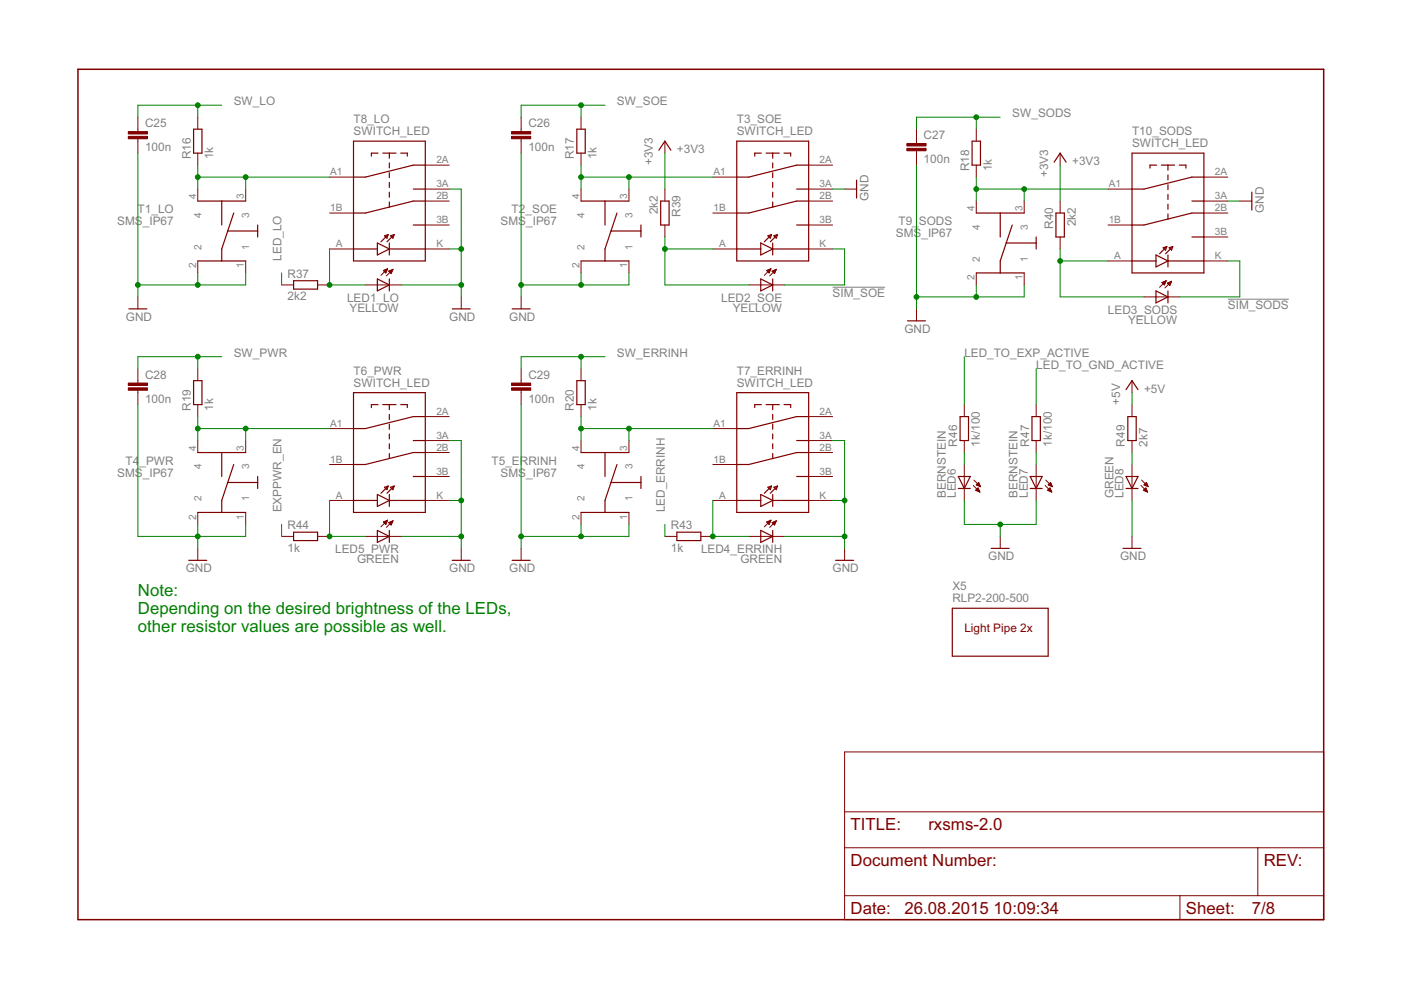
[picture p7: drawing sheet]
<svg xmlns="http://www.w3.org/2000/svg" width="297mm" height="210mm" viewBox="0 0 297 210" stroke-linecap="round" stroke-linejoin="round" font-family="sans-serif">
<path d="M176.5 60.9h11.2M260.3 63.4h13" fill="none" stroke="#808080" stroke-width=".21"/>
<path d="M16.5 14.7h264.1v180.3h-264.1z" fill="none" stroke="#800000" stroke-width=".32"/>
<g fill="none" stroke="#800000" stroke-width=".21">
<path d="M29.2 24.8v3.1M29.2 29.4v3.1M41.9 24.8v2.6M41.9 32.5v2.5M69.9 37.5h5.1M90.2 35h5M110.5 24.8v3.1M110.5 29.4v3.1M123.2 24.8v2.6M123.2 32.5v2.5M141 29.9v2.6M151.1 37.5h5.1"/>
<path d="M171.4 35h5.1M194.3 27.4v3M194.3 32v3M207 27.4v2.5M207 35v2.5M224.8 32.5v2.5M255.2 37.5h5.1M41.9 40.1v2.5M41.9 55.3v2.6M52.1 40.1v2.5M52.1 55.3v2.6M69.9 45.2h5.1"/>
<path d="M69.9 52.8h5.1M81.3 57.4l.9-.4-.4 .9zM81.3 57.4h.7M81.4 57.5h.6M81.5 57.3h.6M81.6 57.6h.3M81.7 57.7h.2M81.8 57.8h.1M81.8 57.1h.3M82.1 57h.1M82.2 57l-1.4 1.4M82.4 57.5l.5 .5"/>
<path d="M82.4 57.5h.8M82.5 57.6h.6M82.7 57.7h.4M82.7 57.4h.5M82.8 57.8h.2M82.9 58h.1M83 57.3h.2M83.3 57.1h.1M83.3 57.1l-1.4 1.4M83.3 57.1l-.9 .4M83.3 57.1l-.4 .9M90.2 40.1h5"/>
<path d="M90.2 42.6h5M90.2 47.7h5M90.2 52.8h5M123.2 40.1v2.5M123.2 55.3v2.6M133.3 40.1v2.5M133.3 55.3v2.6M141 40.1v2.5M141 47.7v2.5M151.1 45.2h5.1M151.1 52.8h5.1M162.6 57.4h.7"/>
<path d="M162.7 57.5h.5M162.8 57.6h.4M162.8 57.3h.5M162.9 57.7h.2M163 57.8h.1M163.1 57.1h.3M163.4 57h.1M163.4 57l-1.3 1.4M163.4 57l-.8 .4M163.4 57l-.3 .9-.5-.5M163.7 57.5h.7M163.7 57.5l.5 .5"/>
<path d="M163.8 57.6h.6M164 57.7h.3M164 57.4h.5M164.1 57.8h.2M164.2 58h.1M164.3 57.3h.2M164.5 57.1h.1M164.6 57.1l-1.4 1.4M164.6 57.1l-.9 .4M164.6 57.1l-.4 .9M171.4 40.1h5.1M171.4 42.6h5.1"/>
<path d="M171.4 47.7h5.1M171.4 52.8h5.1M179.1 40.1h2.5M207 42.6v2.6M207 57.9v2.5M217.1 42.6v2.6M217.1 57.9v2.5M224.8 42.6v2.6M224.8 50.2v2.6M234.9 40.1h5.1M234.9 47.7h5.1M234.9 55.3h5.1"/>
<path d="M246.4 59.9h.7M246.6 59.8h.5M246.9 59.7h.3M247.2 59.5h.1M247.2 59.5l-1.3 1.4M247.2 59.5l-.8 .4M247.2 59.5l-.3 .9-.5-.5M247.8 59.9h.5M248.1 59.8h.2M248.3 59.7h.1M248.4 59.6l-1.4 1.4M248.4 59.6l-.9 .4"/>
<path d="M248.4 59.6l-.4 .9-.5-.5M255.2 42.6h5.1M255.2 45.2h5.1M255.2 50.2h5.1M255.2 55.3h5.1M262.9 42.6h2.5M29.2 62.9v2.6M29.2 78.2v3M41.9 78.2v2.5M59.7 60.4h2.6M67.3 60.4h2.6M77.5 60.4h7.6"/>
<path d="M97.8 62.9v2.6M110.5 62.9v2.6M110.5 78.2v3M123.2 78.2v2.5M158.7 60.4h7.7M194.3 65.5v2.5M242.5 62.9h7.7M246.5 60h.5M246.6 60.1h.4M246.7 60.3h.2M246.8 60.4h.1M247.5 60h.7"/>
<path d="M247.6 60.1h.6M247.8 60.3h.3M247.9 60.4h.2M248 60.5h.1M29.2 82.7v3.1M41.9 85.8v2.5M41.9 93.4v2.5M52.1 93.4v2.5M69.9 90.9h5.1M69.9 98.5h5.1M90.2 88.3h5M90.2 93.4h5"/>
<path d="M90.2 95.9h5M110.5 82.7v3.1M123.2 85.8v2.5M123.2 93.4v2.5M133.3 93.4v2.5M151.1 90.9h5.1M151.1 98.5h5.1M171.4 88.3h5.1M171.4 93.4h5.1M171.4 95.9h5.1M204.4 85.8v2.5M204.4 93.4v2.5"/>
<path d="M204.4 98.5v7.6M219.7 85.8v2.5M219.7 93.4v2.5M219.7 98.5v7.6M240 80.7v2.5M240 85.8v2.5M240 93.4v2.5M240 98.5v7.6M41.9 108.6v2.6M41.9 116.3v2.5M52.1 108.6v2.6M59.7 113.7h2.6"/>
<path d="M67.3 113.7h2.6M69.9 106.1h5.1M77.5 113.7h7.6M81.3 110.7l.9-.4-.4 .9zM81.3 110.7h.7M81.4 110.8h.6M81.5 110.9h.4M81.6 110.6h.5M81.6 111h.3M81.8 111.2h.1M81.9 110.4h.2M82.1 110.3h.1"/>
<path d="M82.2 110.3l-1.4 1.4M82.4 110.8h.8M82.5 110.9h.6M82.7 111h.4M82.7 110.7h.5M82.8 111.2h.2M82.9 111.3h.1M83 110.6h.3M83.3 110.4h.1M83.3 110.4l-1.4 1.4M83.3 110.4l-.9 .4M83.3 110.4l-.4 .9-.5-.5"/>
<path d="M90.2 101h5M90.2 106.1h5M97.8 116.3v2.5M110.5 116.3v2.5M123.2 108.6v2.6M133.3 108.6v2.6M141 113.7h2.5M148.6 113.7h2.5M151.1 106.1h5.1M158.7 113.7h7.7M162.6 110.7h.7M162.7 110.8h.5"/>
<path d="M162.8 110.9h.4M162.8 110.6h.5M162.9 111h.2M163 111.2h.1M163.1 110.4h.3M163.4 110.3h.1M163.4 110.3l-1.3 1.4M163.4 110.3l-.8 .4M163.4 110.3l-.3 .9-.5-.5M163.7 110.8l.9-.4-.4 .9zM163.7 110.8h.7M163.8 110.9h.6"/>
<path d="M163.9 111h.4M164 110.7h.5M164 111.2h.3M164.2 111.3h.1M164.3 110.6h.2M164.6 110.4h.1M164.6 110.4l-1.4 1.4M171.4 101h5.1M171.4 106.1h5.1M179.1 116.3v2.5M206.4 102.9l1.4 1.4M206.5 101.8l1.4 1.4"/>
<path d="M206.9 103.9l.5-.5 .4 .9M206.9 103.9l.9 .4M206.9 103.9h.7M207 102.8l.5-.5 .4 .9zM207 103.8h.5M207.1 102.8h.6M207.1 102.7h.6M207.1 104.1h.5M207.1 103.7h.4M207.2 102.6h.4M207.3 103.6h.1M207.3 102.5h.3"/>
<path d="M207.3 103h.5M207.4 104.2h.3M207.5 102.4h.1M207.6 103.1h.2M207.6 104.3h.1M212.1 113.7v2.6M221.6 102.9l1.4 1.4M221.7 101.8l1.4 1.4M222.1 103.9l.5-.5 .4 .9zM222.1 103.9h.7M222.2 102.8l.5-.5 .4 .9zM222.2 103.8h.6"/>
<path d="M222.3 102.8h.7M222.3 102.7h.6M222.3 104.1h.6M222.4 103.7h.3M222.4 102.6h.5M222.5 103.6h.2M222.6 102.5h.2M222.6 103h.4M222.6 104.2h.3M222.7 102.4h.1M222.9 103.1h.2M222.9 104.3h.1"/>
<path d="M240 113.7v2.6M241.9 102.9l1.4 1.4M242 101.8l1.4 1.4M242.4 103.9l.5-.5 .4 .9M242.4 103.9l.9 .4M242.4 103.9h.7M242.5 102.8l.6-.5 .3 .9zM242.6 103.8h.5M242.6 102.8h.7M242.6 102.7h.6M242.6 104.1h.6M242.7 103.7h.3"/>
<path d="M242.8 102.6h.4M242.8 103.6h.2M242.9 102.5h.2M242.9 103h.4M242.9 104.2h.3M243 102.4h.1M243.2 103.1h.2M243.2 104.3h.1M179.1 159.4h101.5v35.6h-101.5zM179.1 179.7h101.5M179.1 172.1h101.5M266.7 179.7v10.2"/>
<path d="M179.1 189.9h101.5M250.2 189.9v5.1"/>
</g>
<g fill="none" stroke="#800000" stroke-width=".25">
<path d="M41 27.4h1.8v5.1h-1.8zM75 29.9h15.2v25.4h-15.2zM80.2 32.5h-1.5v.6M81.2 32.5h2.8M82.5 32.5v1M82.5 34.5v1.1M82.5 36.6v1.1M82.5 38.7v1.1M85 32.5h1.4v.6M90.2 35h-2.6l-10.1 2.5h-2.5M122.3 27.4h1.8v5.1h-1.8zM139.7 31.8l1.3-1.9 1.2 1.9"/>
<path d="M156.2 29.9h15.2v25.4h-15.2zM161.4 32.5h-1.4v.6M162.4 32.5h2.8M163.8 32.5v1M163.8 34.5v1.1M163.8 36.6v1.1M163.8 38.7v1.1M166.2 32.5h1.4v.6M171.4 35h-2.5l-10.2 2.5h-2.5M181.6 38.2v3.8M206.1 29.9h1.8v5.1h-1.8zM223.5 34.4l1.3-1.9 1.2 1.9"/>
<path d="M240 32.5h15.2v25.4h-15.2zM245.2 35h-1.4v.6M246.2 35h2.8M247.6 35v1.1M247.6 37.1v1M247.6 39.2v1M250 35h1.4v.6M255.2 37.5h-2.5l-10.2 2.6h-2.5M41.9 42.6h10.2M41.9 55.3h10.2M47 42.6v5.1M48.3 49h6.3"/>
<path d="M49.6 45.2l-2.6 7.6v2.5M54.6 47.7v2.5M62.3 59.5h5v1.8h-5zM75 52.8h5M80 51.5l2.5 1.3-2.5 1.3zM80 59.1l2.5 1.3-2.5 1.3zM81.5 50l.8-.3-.3 .8zM82.3 49.7l-1.5 1.6M82.5 40.7v1.1M82.5 42.8v1.1M82.5 51.5v2.6M82.5 59.1v2.6"/>
<path d="M82.5 52.8h7.7M82.8 50l.8-.3-.3 .8zM83.6 49.7l-1.6 1.6M87.6 40.1h2.6M87.6 47.7h2.6M90.2 42.6h-2.6l-10.1 2.6h-2.5M123.2 42.6h10.1M123.2 55.3h10.1M128.3 42.6v5.1M129.5 49h6.4M130.8 45.2l-2.5 7.6v2.5M135.9 47.7v2.5"/>
<path d="M140.1 42.6h1.8v5.1h-1.8zM156.2 52.8h5.1M161.3 51.5l2.5 1.3-2.5 1.3zM161.3 59.1l2.5 1.3-2.5 1.3zM162.8 50l.8-.3-.3 .8zM163.6 49.7l-1.5 1.6M163.8 40.7v1.1M163.8 42.8v1.1M163.8 51.5v2.6M163.8 59.1v2.6M163.8 52.8h7.6M164.1 50l.7-.3-.2 .8z"/>
<path d="M164.8 49.7l-1.5 1.6M168.9 40.1h2.5M168.9 47.7h2.5M171.4 42.6h-2.5l-10.2 2.6h-2.5M207 45.2h10.1M207 57.9h10.1M212.1 45.2v5M213.3 51.5h6.4M214.6 47.7l-2.5 7.6v2.6M219.7 50.2v2.6M223.9 45.2h1.8v5h-1.8zM240 55.3h5.1"/>
<path d="M245.1 54.1l2.5 1.2-2.5 1.3zM246.6 52.5l.8-.2-.3 .7zM247.4 52.3l-1.5 1.5M247.6 55.3h7.6M247.6 41.2v1.1M247.6 43.3v1.1M247.6 45.4v1M247.6 54.1v2.5M247.9 52.5l.7-.2-.2 .7zM248.6 52.3l-1.5 1.5M252.7 42.6h2.5M252.7 50.2h2.5"/>
<path d="M255.2 45.2h-2.5l-10.2 2.5h-2.5M265.4 40.7v3.8M27.3 65.5h3.8M95.9 65.5h3.8M108.6 65.5h3.8M192.4 68h3.8M245.1 61.7l2.5 1.2-2.5 1.3zM247.6 61.7v2.5M41 80.7h1.8v5.1h-1.8zM41.9 95.9h10.2M47 95.9v5.1M49.6 98.5l-2.6 7.6v2.5"/>
<path d="M75 83.2h15.2v25.4h-15.2zM80.2 85.8h-1.5v.6M81.2 85.8h2.8M82.5 85.8v1.1M82.5 87.9v1M82.5 89.9v1.1M82.5 92v1.1M82.5 94.1v1M82.5 96.2v1M85 85.8h1.4v.6M87.6 93.4h2.6M90.2 88.3h-2.6l-10.1 2.6h-2.5"/>
<path d="M90.2 95.9h-2.6l-10.1 2.6h-2.5M122.3 80.7h1.8v5.1h-1.8zM123.2 95.9h10.1M128.3 95.9v5.1M130.8 98.5l-2.5 7.6v2.5M156.2 83.2h15.2v25.4h-15.2zM161.4 85.8h-1.4v.6M162.4 85.8h2.8M163.8 85.8v1.1M163.8 87.9v1M163.8 89.9v1.1M163.8 92v1.1"/>
<path d="M163.8 94.1v1M163.8 96.2v1M166.2 85.8h1.4v.6M168.9 93.4h2.5M171.4 88.3h-2.5l-10.2 2.6h-2.5M171.4 95.9h-2.5l-10.2 2.6h-2.5M203.6 88.3h1.7v5.1h-1.7zM218.8 88.3h1.8v5.1h-1.8zM238.7 82.6l1.3-1.9 1.3 1.9M239.1 88.3h1.8v5.1h-1.8zM40 118.8h3.8M41.9 108.6h10.2"/>
<path d="M48.3 102.3h6.3M54.6 101v2.6M62.3 112.8h5v1.8h-5zM75 106.1h5M80 104.8l2.5 1.3-2.5 1.3zM80 112.5l2.5 1.2-2.5 1.3zM81.5 103.3l.8-.2-.3 .7zM82.3 103.1l-1.5 1.5M82.5 106.1h7.7M82.5 104.8v2.6M82.5 112.5v2.5M82.8 103.3l.8-.2-.3 .7z"/>
<path d="M83.6 103.1l-1.6 1.5M87.6 101h2.6M95.9 118.8h3.8M108.6 118.8h3.8M123.2 108.6h10.1M129.5 102.3h6.4M135.9 101v2.6M143.5 112.8h5.1v1.8h-5.1zM156.2 106.1h5.1M161.3 104.8l2.5 1.3-2.5 1.3zM161.3 112.5l2.5 1.2-2.5 1.3zM162.8 103.3l.8-.2-.3 .7z"/>
<path d="M163.6 103.1l-1.5 1.5M163.8 104.8v2.6M163.8 112.5v2.5M163.8 106.1h7.6M164.1 103.3l.7-.2-.2 .7zM164.8 103.1l-1.5 1.5M168.9 101h2.5M177.2 118.8h3.8M203.2 101h2.5l-1.3 2.6zM203.2 103.6h2.5M210.2 116.3h3.8M218.4 101h2.6l-1.3 2.6z"/>
<path d="M218.4 103.6h2.6M238.1 116.3h3.8M238.7 101h2.6l-1.3 2.6zM238.7 103.6h2.6M201.9 129h20.3v10.1h-20.3z"/>
</g>
<g fill="#800000" stroke="#800000" stroke-width=".21">
<path d="M27.2 82.2h4.1v.5h-4.1z"/>
<path d="M27.2 81.2h4.1v.5h-4.1z"/>
<path d="M108.5 82.2h4v.5h-4z"/>
<path d="M108.5 81.2h4v.5h-4z"/>
<path d="M27.2 28.9h4.1v.5h-4.1z"/>
<path d="M27.2 27.9h4.1v.5h-4.1z"/>
<path d="M108.5 28.9h4v.5h-4z"/>
<path d="M108.5 27.9h4v.5h-4z"/>
<path d="M192.3 31.5h4v.5h-4z"/>
<path d="M192.3 30.4h4v.5h-4z"/>
</g>
<g fill="none" stroke="#008000" stroke-width=".21">
<path d="M29.2 32.5v30.4M41.9 22.3v2.5M41.9 35v5.1M41.9 37.5h28M47 22.3h-17.8v2.5M52.1 37.5v2.6M110.5 32.5v30.4M123.2 22.3v2.5M123.2 35v5.1M123.2 37.5h27.9M128.3 22.3h-17.8v2.5M133.3 37.5v2.6"/>
<path d="M141 32.5v7.6M194.3 35v30.5M207 24.8v2.6M207 37.5v5.1M212.1 24.8h-17.8v2.6M224.8 35v7.6M41.9 57.9v2.5M52.1 57.9v2.5h-22.9M59.7 57.9v2.5M69.9 52.8v7.6h7.6M95.2 40.1h2.6v22.8M95.2 52.8h2.6"/>
<path d="M123.2 57.9v2.5M133.3 57.9v2.5h-22.8M141 50.2v10.2h17.7M141 52.8h10.1M176.5 52.8h2.6v7.6h-12.7M176.5 40.1h2.6M207 40.1h27.9M217.1 40.1v2.5M224.8 52.8v10.1h17.7M224.8 55.3h10.1M260.3 55.3h2.6v7.6h-12.7M260.3 42.6h2.6"/>
<path d="M41.9 75.6v2.6M47 75.6h-17.8v2.6M85.1 60.4h12.7M123.2 75.6v2.6M128.3 75.6h-17.8v2.6M204.4 75.6v10.2M207 60.4v2.5M217.1 60.4v2.5h-22.8M219.7 78.2v7.6M29.2 85.8v27.9h22.9v-2.5M41.9 88.3v5.1M41.9 90.9h28"/>
<path d="M52.1 90.9v2.5M95.2 93.4h2.6v22.9M110.5 85.8v30.5M123.2 88.3v5.1M123.2 90.9h27.9M133.3 90.9v2.5M176.5 93.4h2.6v22.9M204.4 95.9v2.6M219.7 95.9v2.6M240 83.2v2.6M240 95.9v2.6M41.9 111.2v5.1"/>
<path d="M59.7 111.2v2.5M69.9 106.1v7.6h7.6M85.1 113.7h12.7M95.2 106.1h2.6M123.2 111.2v2.5M133.3 111.2v2.5h-22.8M141 111.2v2.5M151.1 106.1v7.6h7.6M166.4 113.7h12.7M176.5 106.1h2.6M204.4 106.1v5.1h15.3v-5.1M212.1 111.2v2.5"/>
<path d="M240 106.1v7.6"/>
</g>
<g fill="#008000" stroke="#008000" stroke-width=".21">
<circle cx="41.9" cy="113.7" r=".51"/>
<circle cx="123.2" cy="113.7" r=".51"/>
<circle cx="110.5" cy="113.7" r=".51"/>
<circle cx="97.8" cy="106.1" r=".51"/>
<circle cx="97.8" cy="113.7" r=".51"/>
<circle cx="179.1" cy="106.1" r=".51"/>
<circle cx="179.1" cy="113.7" r=".51"/>
<circle cx="41.9" cy="60.4" r=".51"/>
<circle cx="29.2" cy="60.4" r=".51"/>
<circle cx="123.2" cy="60.4" r=".51"/>
<circle cx="110.5" cy="60.4" r=".51"/>
<circle cx="97.8" cy="52.8" r=".51"/>
<circle cx="97.8" cy="60.4" r=".51"/>
<circle cx="207" cy="62.9" r=".51"/>
<circle cx="194.3" cy="62.9" r=".51"/>
<circle cx="212.1" cy="111.2" r=".51"/>
<circle cx="41.9" cy="75.6" r=".51"/>
<circle cx="41.9" cy="90.9" r=".51"/>
<circle cx="52.1" cy="90.9" r=".51"/>
<circle cx="123.2" cy="90.9" r=".51"/>
<circle cx="133.3" cy="90.9" r=".51"/>
<circle cx="123.2" cy="75.6" r=".51"/>
<circle cx="41.9" cy="22.3" r=".51"/>
<circle cx="123.2" cy="22.3" r=".51"/>
<circle cx="207" cy="24.8" r=".51"/>
<circle cx="41.9" cy="37.5" r=".51"/>
<circle cx="52.1" cy="37.5" r=".51"/>
<circle cx="133.3" cy="37.5" r=".51"/>
<circle cx="123.2" cy="37.5" r=".51"/>
<circle cx="207" cy="40.1" r=".51"/>
<circle cx="217.1" cy="40.1" r=".51"/>
<circle cx="69.9" cy="60.4" r=".51"/>
<circle cx="151.1" cy="113.7" r=".51"/>
<circle cx="69.9" cy="113.7" r=".51"/>
<circle cx="141" cy="52.8" r=".51"/>
<circle cx="224.8" cy="55.3" r=".51"/>
</g>
<g font-size="4" fill="#008000">
<text x="29.2" y="126.4">Note:</text>
<text x="29.2" y="130.2">Depending on the desired brightness of the LEDs,</text>
<text x="29.2" y="134">other resistor values are possible as well.</text>
</g>
<g font-size="4" fill="#800000">
<text x="180.3" y="175.9">TITLE:</text>
<text x="196.8" y="175.9">rxsms-2.0</text>
<text x="180.3" y="183.6">Document Number:</text>
<text x="267.9" y="183.6">REV:</text>
<text x="180.3" y="193.7">Date:</text>
<text x="191.8" y="193.7">26.08.2015</text>
<text x="210.7" y="193.7">10:09:34</text>
<text x="251.4" y="193.7">Sheet:</text>
<text x="265.4" y="193.7">7/8</text>
</g>
<g font-size="2.8" fill="#808080">
<text x="49.5" y="22.3">SW_LO</text>
<text x="130.8" y="22.3">SW_SOE</text>
<text x="30.8" y="27">C25</text>
<text x="74.9" y="28.7">SWITCH_LED</text>
<text x="74.9" y="26.1">T8_LO</text>
<text x="112" y="27">C26</text>
<text x="156.2" y="28.7">SWITCH_LED</text>
<text x="156.2" y="26.1">T3_SOE</text>
<text x="195.8" y="29.5">C27</text>
<text x="214.6" y="24.9">SW_SODS</text>
<text x="240" y="28.7">T10_SODS</text>
<text x="30.8" y="32.1">100n</text>
<text x="40.4" y="33.7" transform="rotate(-90 40.4 33.7)">R16</text>
<text x="45.2" y="33.7" transform="rotate(-90 45.2 33.7)">1k</text>
<text x="112" y="32.1">100n</text>
<text x="121.7" y="33.7" transform="rotate(-90 121.7 33.7)">R17</text>
<text x="126.5" y="33.7" transform="rotate(-90 126.5 33.7)">1k</text>
<text x="138.4" y="35" transform="rotate(-90 138.4 35)">+3V3</text>
<text x="143.5" y="32.5">+3V3</text>
<text x="195.8" y="34.6">100n</text>
<text x="227.3" y="35">+3V3</text>
<text x="240" y="31.2">SWITCH_LED</text>
<text x="205.5" y="36.3" transform="rotate(-90 205.5 36.3)">R18</text>
<text x="210.3" y="36.3" transform="rotate(-90 210.3 36.3)">1k</text>
<text x="222.2" y="37.5" transform="rotate(-90 222.2 37.5)">+3V3</text>
<text x="24.9" y="47.7">SMS_IP67</text>
<text x="29.2" y="45.2">T1_LO</text>
<text x="106.1" y="47.7">SMS_IP67</text>
<text x="108.5" y="45.2">T2_SOE</text>
<text x="139.4" y="45.4" transform="rotate(-90 139.4 45.4)">2k2</text>
<text x="144.2" y="45.9" transform="rotate(-90 144.2 45.9)">R39</text>
<text x="184.1" y="42.6" transform="rotate(-90 184.1 42.6)">GND</text>
<text x="190.5" y="47.7">T9_</text>
<text x="194.8" y="47.7">SODS</text>
<text x="228.1" y="47.9" transform="rotate(-90 228.1 47.9)">2k2</text>
<text x="267.9" y="45.2" transform="rotate(-90 267.9 45.2)">GND</text>
<text x="189.9" y="50.2">SMS_IP67</text>
<text x="223.3" y="48.5" transform="rotate(-90 223.3 48.5)">R40</text>
<text x="59.7" y="55.3" transform="rotate(-90 59.7 55.3)">LED_LO</text>
<text x="61" y="58.9">R37</text>
<text x="61" y="63.7">2k2</text>
<text x="73.6" y="64">LED1_LO</text>
<text x="152.9" y="64">LED2_SOE</text>
<text x="176.5" y="62.9">SIM_SOE</text>
<text x="260.3" y="65.5">SIM_SODS</text>
<text x="26.7" y="68">GND</text>
<text x="74.1" y="66.1">YELLOW</text>
<text x="95.3" y="68">GND</text>
<text x="108" y="68">GND</text>
<text x="155.4" y="66.1">YELLOW</text>
<text x="191.8" y="70.6">GND</text>
<text x="234.9" y="66.5">LED3_SODS</text>
<text x="239.2" y="68.7">YELLOW</text>
<text x="49.5" y="75.6">SW_PWR</text>
<text x="130.8" y="75.6">SW_ERRINH</text>
<text x="204.5" y="75.6">LED_TO_EXP_ACTIVE</text>
<text x="30.8" y="80.3">C28</text>
<text x="74.9" y="82">SWITCH_LED</text>
<text x="74.9" y="79.4">T6_PWR</text>
<text x="112" y="80.3">C29</text>
<text x="156.2" y="82">SWITCH_LED</text>
<text x="156.2" y="79.4">T7_ERRINH</text>
<text x="219.7" y="78.2">LED_TO_GND_ACTIVE</text>
<text x="242.6" y="83.3">+5V</text>
<text x="30.8" y="85.4">100n</text>
<text x="40.4" y="87.1" transform="rotate(-90 40.4 87.1)">R19</text>
<text x="45.2" y="87.1" transform="rotate(-90 45.2 87.1)">1k</text>
<text x="112" y="85.4">100n</text>
<text x="121.7" y="87.1" transform="rotate(-90 121.7 87.1)">R20</text>
<text x="126.5" y="87.1" transform="rotate(-90 126.5 87.1)">1k</text>
<text x="237.5" y="85.8" transform="rotate(-90 237.5 85.8)">+5V</text>
<text x="203" y="94.7" transform="rotate(-90 203 94.7)">R46</text>
<text x="207.8" y="94.7" transform="rotate(-90 207.8 94.7)">1k/100</text>
<text x="218.2" y="94.7" transform="rotate(-90 218.2 94.7)">R47</text>
<text x="223" y="94.7" transform="rotate(-90 223 94.7)">1k/100</text>
<text x="238.5" y="94.7" transform="rotate(-90 238.5 94.7)">R49</text>
<text x="243.3" y="94.7" transform="rotate(-90 243.3 94.7)">2k7</text>
<text x="24.9" y="101">SMS_IP67</text>
<text x="26.6" y="98.5">T4</text>
<text x="29.6" y="98.5">_PWR</text>
<text x="104.2" y="98.5">T5_ERRINH</text>
<text x="106.1" y="101">SMS_IP67</text>
<text x="200.5" y="105.6" transform="rotate(-90 200.5 105.6)">BERNSTEIN</text>
<text x="202.7" y="105.6" transform="rotate(-90 202.7 105.6)">LED6</text>
<text x="215.8" y="105.6" transform="rotate(-90 215.8 105.6)">BERNSTEIN</text>
<text x="217.9" y="105.6" transform="rotate(-90 217.9 105.6)">LED7</text>
<text x="236.1" y="105.6" transform="rotate(-90 236.1 105.6)">GREEN</text>
<text x="238.2" y="105.6" transform="rotate(-90 238.2 105.6)">LED8</text>
<text x="59.7" y="108.6" transform="rotate(-90 59.7 108.6)">EXPPWR_EN</text>
<text x="61" y="112.2">R44</text>
<text x="141" y="108.6" transform="rotate(-90 141 108.6)">LED_ERRINH</text>
<text x="142.2" y="112.2">R43</text>
<text x="61" y="117">1k</text>
<text x="71" y="117.3">LED5_PWR</text>
<text x="75.7" y="119.4">GREEN</text>
<text x="142.2" y="117">1k</text>
<text x="148.6" y="117.3">LED4_ERRINH</text>
<text x="157" y="119.4">GREEN</text>
<text x="209.5" y="118.8">GND</text>
<text x="237.5" y="118.8">GND</text>
<text x="39.4" y="121.3">GND</text>
<text x="95.3" y="121.3">GND</text>
<text x="108" y="121.3">GND</text>
<text x="176.5" y="121.3">GND</text>
<text x="201.9" y="125.2">X5</text>
<text x="201.9" y="127.7">RLP2-200-500</text>
</g>
<text font-size="2.8" fill="#800000" x="204.5" y="134">Light Pipe 2x</text>
<g font-size="2.4" fill="#808080">
<text x="92.5" y="34.7">2A</text>
<text x="173.8" y="34.7">2A</text>
<text x="70" y="37.2">A1</text>
<text x="92.5" y="39.7">3A</text>
<text x="151.3" y="37.2">A1</text>
<text x="173.8" y="39.7">3A</text>
<text x="235.1" y="39.7">A1</text>
<text x="257.6" y="37.2">2A</text>
<text x="41.6" y="42.3" transform="rotate(-90 41.6 42.3)">4</text>
<text x="42.7" y="46.1" transform="rotate(-90 42.7 46.1)">4</text>
<text x="51.7" y="42.3" transform="rotate(-90 51.7 42.3)">3</text>
<text x="52.8" y="46.1" transform="rotate(-90 52.8 46.1)">3</text>
<text x="70" y="44.8">1B</text>
<text x="92.5" y="42.3">2B</text>
<text x="92.5" y="47.3">3B</text>
<text x="122.8" y="42.3" transform="rotate(-90 122.8 42.3)">4</text>
<text x="124" y="46.1" transform="rotate(-90 124 46.1)">4</text>
<text x="133" y="42.3" transform="rotate(-90 133 42.3)">3</text>
<text x="134.1" y="46.1" transform="rotate(-90 134.1 46.1)">3</text>
<text x="151.3" y="44.8">1B</text>
<text x="173.8" y="42.3">2B</text>
<text x="173.8" y="47.3">3B</text>
<text x="206.6" y="44.8" transform="rotate(-90 206.6 44.8)">4</text>
<text x="216.8" y="44.8" transform="rotate(-90 216.8 44.8)">3</text>
<text x="235.1" y="47.3">1B</text>
<text x="257.6" y="42.3">3A</text>
<text x="257.6" y="44.8">2B</text>
<text x="42.7" y="53" transform="rotate(-90 42.7 53)">2</text>
<text x="52.8" y="53" transform="rotate(-90 52.8 53)">1</text>
<text x="71.2" y="52.4">A</text>
<text x="92.5" y="52.4">K</text>
<text x="124" y="53" transform="rotate(-90 124 53)">2</text>
<text x="134.1" y="53" transform="rotate(-90 134.1 53)">1</text>
<text x="152.5" y="52.4">A</text>
<text x="173.8" y="52.4">K</text>
<text x="207.8" y="48.7" transform="rotate(-90 207.8 48.7)">4</text>
<text x="217.9" y="48.7" transform="rotate(-90 217.9 48.7)">3</text>
<text x="257.6" y="49.9">3B</text>
<text x="41.6" y="56.9" transform="rotate(-90 41.6 56.9)">2</text>
<text x="51.7" y="56.9" transform="rotate(-90 51.7 56.9)">1</text>
<text x="122.8" y="56.9" transform="rotate(-90 122.8 56.9)">2</text>
<text x="133" y="56.9" transform="rotate(-90 133 56.9)">1</text>
<text x="206.6" y="59.4" transform="rotate(-90 206.6 59.4)">2</text>
<text x="207.8" y="55.5" transform="rotate(-90 207.8 55.5)">2</text>
<text x="216.8" y="59.4" transform="rotate(-90 216.8 59.4)">1</text>
<text x="217.9" y="55.5" transform="rotate(-90 217.9 55.5)">1</text>
<text x="236.3" y="55">A</text>
<text x="257.6" y="55">K</text>
<text x="92.5" y="88">2A</text>
<text x="173.8" y="88">2A</text>
<text x="41.6" y="95.6" transform="rotate(-90 41.6 95.6)">4</text>
<text x="51.7" y="95.6" transform="rotate(-90 51.7 95.6)">3</text>
<text x="70" y="90.5">A1</text>
<text x="92.5" y="93.1">3A</text>
<text x="92.5" y="95.6">2B</text>
<text x="122.8" y="95.6" transform="rotate(-90 122.8 95.6)">4</text>
<text x="133" y="95.6" transform="rotate(-90 133 95.6)">3</text>
<text x="151.3" y="90.5">A1</text>
<text x="173.8" y="93.1">3A</text>
<text x="173.8" y="95.6">2B</text>
<text x="42.7" y="99.5" transform="rotate(-90 42.7 99.5)">4</text>
<text x="52.8" y="99.5" transform="rotate(-90 52.8 99.5)">3</text>
<text x="70" y="98.1">1B</text>
<text x="92.5" y="100.7">3B</text>
<text x="124" y="99.5" transform="rotate(-90 124 99.5)">4</text>
<text x="134.1" y="99.5" transform="rotate(-90 134.1 99.5)">3</text>
<text x="151.3" y="98.1">1B</text>
<text x="173.8" y="100.7">3B</text>
<text x="42.7" y="106.3" transform="rotate(-90 42.7 106.3)">2</text>
<text x="52.8" y="106.3" transform="rotate(-90 52.8 106.3)">1</text>
<text x="71.2" y="105.8">A</text>
<text x="92.5" y="105.8">K</text>
<text x="124" y="106.3" transform="rotate(-90 124 106.3)">2</text>
<text x="134.1" y="106.3" transform="rotate(-90 134.1 106.3)">1</text>
<text x="152.5" y="105.8">A</text>
<text x="173.8" y="105.8">K</text>
<text x="41.6" y="110.2" transform="rotate(-90 41.6 110.2)">2</text>
<text x="51.7" y="110.2" transform="rotate(-90 51.7 110.2)">1</text>
<text x="122.8" y="110.2" transform="rotate(-90 122.8 110.2)">2</text>
<text x="133" y="110.2" transform="rotate(-90 133 110.2)">1</text>
</g>
</svg>
